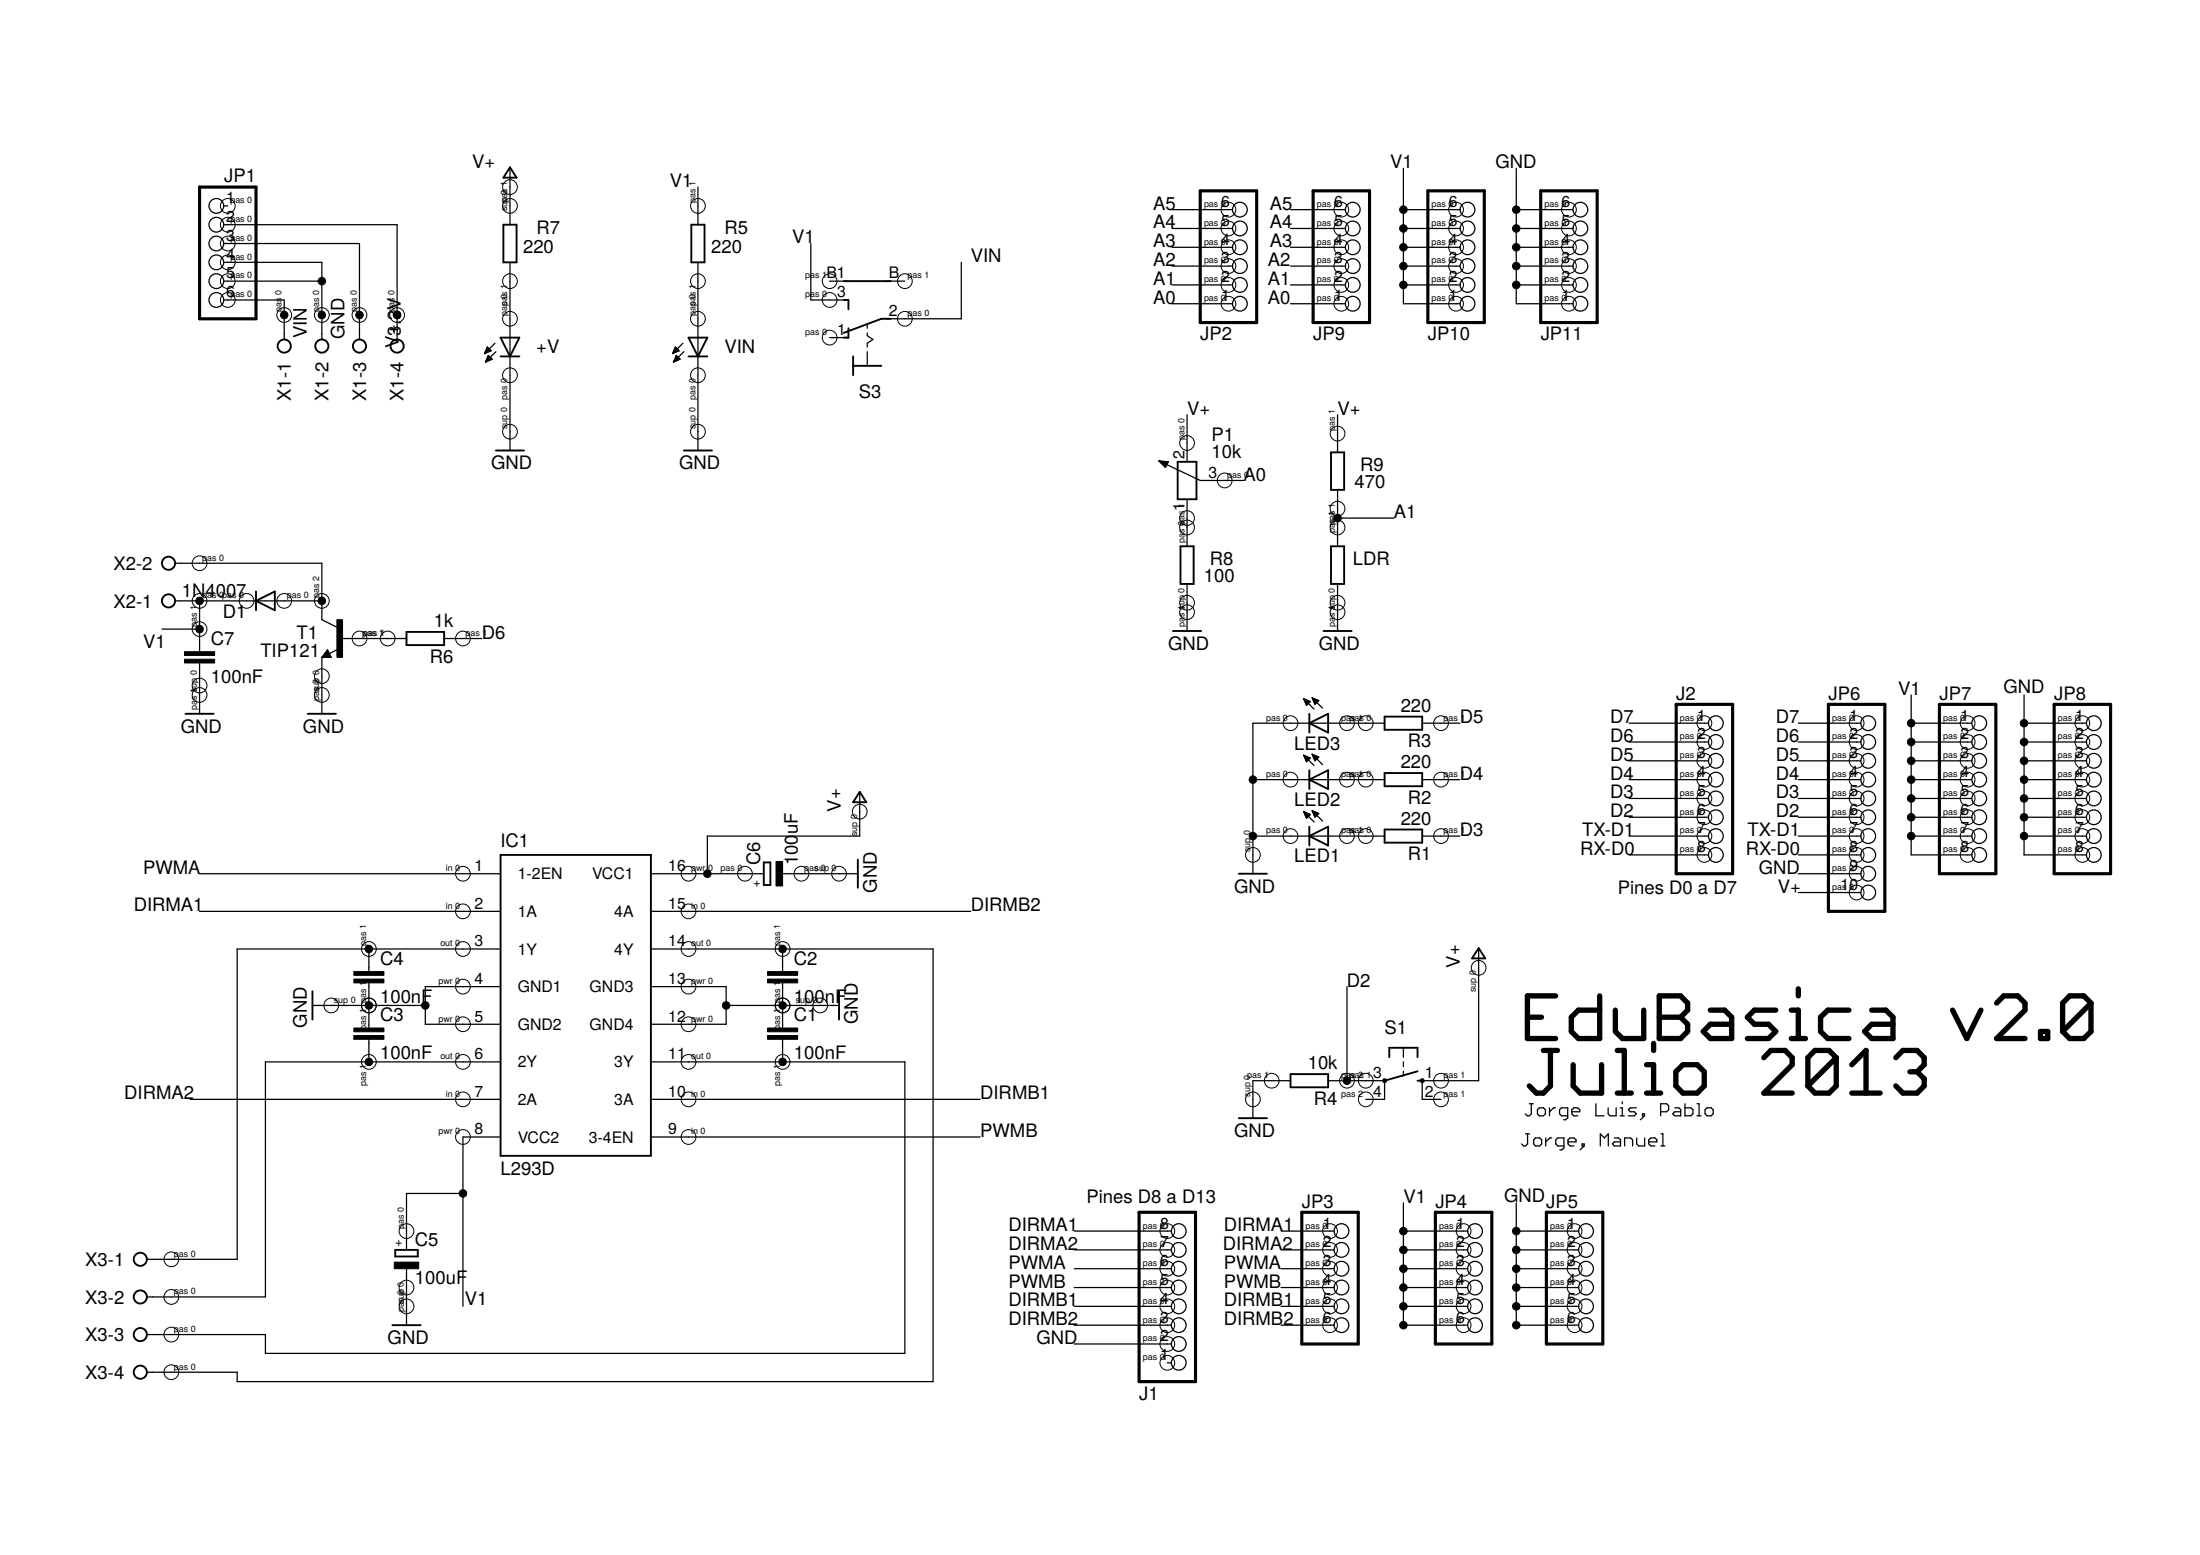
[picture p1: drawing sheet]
<svg xmlns="http://www.w3.org/2000/svg" width="297mm" height="210mm" viewBox="0 0 297 210" stroke-linecap="round" stroke-linejoin="round" font-family="sans-serif">
<g fill="none" stroke="#000" stroke-width=".42">
<path d="M26.9 25.3h7.7v17.7h-7.7zM162.1 25.8h7.6v17.7h-7.6zM177.3 25.8h7.6v17.7h-7.6zM192.8 25.8h7.6v17.7h-7.6zM208 25.8h7.6v17.7h-7.6zM226.3 95.1h7.6v22.8h-7.6zM246.9 95.1h7.6v27.9h-7.6zM261.9 95.1h7.6v22.8h-7.6zM277.3 95.1h7.7v22.8h-7.7zM153.8 163.6h7.6v22.9h-7.6zM175.8 163.6h7.6v17.8h-7.6zM193.8 163.6h7.6v17.8h-7.6z"/>
<path d="M208.8 163.6h7.6v17.8h-7.6z"/>
<circle cx="186.9" cy="145.9" r=".13"/>
<circle cx="192" cy="145.9" r=".13"/>
</g>
<g fill="none" stroke="#000" stroke-width=".17">
<path d="M30.2 27.8h.6M30.2 30.3h23.4v15.5M30.2 32.9h18.3v12.9M30.2 35.4h13.3v10.4M30.2 38h13.3M68.9 22.7v7.6M68.9 35.4v25.4M94.2 25.3v5M94.2 35.4v25.4M109.5 32.9v7.6h5.1M112 38h2.6M119.6 38h2.6"/>
<path d="M129.8 35.4v7.6h-10.2M158.2 38.5h8.2M158.2 35.9h8.2M158.2 33.4h8.2M158.2 30.8h8.2M158.2 28.3h8.2M174.2 38.5h7.5M174.2 35.9h7.5M174.2 33.4h7.5M174.2 30.8h7.5M174.2 28.3h7.5M189.5 22.7v18.3h7.6"/>
<path d="M189.5 38.5h7.6M189.5 35.9h7.6M189.5 33.4h7.6M189.5 30.8h7.6M189.5 28.3h7.6M204.7 22.7v18.3h7.7M204.7 38.5h7.7M204.7 35.9h7.7M204.7 33.4h7.7M204.7 30.8h7.7M204.7 28.3h7.7M30.2 40.5h8.2v5.3"/>
<path d="M65.5 47.6h.2M65.5 47.5h.4M65.6 48.8h.1M65.6 47.4h.6M65.6 47.3h.6M65.6 48.7h.3M65.7 47.1h.4M65.7 48.6h.5M65.7 47h.3M65.7 48.5h.7M65.8 46.9h.1M65.8 48.3h.5"/>
<path d="M65.8 46.8l.5 .5-.9 .4zM65.8 48.2h.4M65.9 48.1h.1M65.9 48l-.3 .9M65.9 48l.5 .5-.8 .4M65.9 48h.1M66.8 46.3l-1.4 1.4M67 47.5l-1.4 1.4M90.9 47.6h.2M90.9 47.5h.4M91 47.4h.6M91 48.8h.1"/>
<path d="M91 47.3h.6M91 48.7h.3M91.1 47.1h.4M91.1 48.6h.5M91.1 47h.3M91.1 48.5h.7M91.2 46.9h.1M91.2 48.3h.5M91.2 46.8l.5 .5-.9 .4zM91.2 48.2h.4M91.3 48.1h.1M91.3 48h.1"/>
<path d="M91.3 48l-.4 .9M91.3 48l.5 .5-.9 .4M92.2 46.3l-1.4 1.4M92.3 47.5l-1.4 1.4M112 45.6h2.6M117.1 43.7v.6M117.1 44.9v.4l.8 .5-.8 .5v.5M117.1 47.5v1.9M158.2 41h8.2M160.3 56v6.3M174.2 41h7.5M180.6 56v5.1"/>
<path d="M23.6 76h19.9v7.7l2 1M156.5 62.2l5.6 2.7h5.8M156.5 62.2l1.2 .1M156.5 62.2l.9 .9 .3-.8M156.5 62.2h.1M156.6 62.3h1.1M156.7 62.5h1M156.8 62.6h.8M157 62.7h.5M157.1 62.8h.4M157.2 62.9h.2M157.3 63.1h.1"/>
<path d="M160.3 67.4v6.3M160.3 78.8v6.4M180.6 66.1v7.6M180.6 78.8v6.4M180.6 69.9h7.6M21.9 84.9h5M23.6 81.1h19.9M26.9 81.1v6.9M26.9 89.5v6.9M43.5 88.7v7.7M44.2 87.7l.5 1h-1.2zM45.7 87.6l-1.3 .6"/>
<path d="M46 86.2h8.9M60 86.2h5M176 94.3l1.4 1.4M176 94.3l.9 .4-.5 .5zM176.1 94.4h.2M176.1 94.5h.4M176.2 94.7h.6M176.2 94.8h.6M176.3 94.9h.4M176.3 95h.3M176.4 95.1h.1M177.2 94.2l1.4 1.4"/>
<path d="M177.2 94.2l.9 .4-.6 .5zM177.2 94.3h.2M177.2 94.4h.5M177.3 94.5h.7M177.4 94.7h.6M177.4 94.8h.4M177.5 94.9h.2M177.5 95h.1M186.9 97.6h-17.7v20.3M192 97.6h5.1M220 97.6h10.7M242.8 97.6h8.4"/>
<path d="M258 97.6h8.2M258 93.8v21.6h8.2M273.3 97.6h8.4M273.3 93.8v21.6h8.4M26.9 117.9h40.7M87.9 117.9h15.2M105.7 117.9h10.1M116.1 107v5.9h-20.6v5M169.2 105.2h17.7M169.2 112.9h17.7M176 109.6l1.4 1.4M176 109.6l.9 .3-.5 .5z"/>
<path d="M176 101.9l1.4 1.4M176 101.9l.9 .4-.5 .5zM176 109.6h.1M176 102h.2M176.1 109.7h.3M176.1 102.1h.4M176.1 109.9h.6M176.1 102.3h.7M176.2 110h.7M176.2 102.4h.6M176.3 110.1h.4M176.3 102.5h.4"/>
<path d="M176.3 110.2h.3M176.3 102.6h.3M176.4 110.3h.1M176.4 102.7h.1M177.2 109.4l1.4 1.4M177.2 109.4l.9 .4-.6 .5zM177.2 101.8l1.4 1.4M177.2 101.8l.9 .4-.6 .5zM177.2 109.5h.1M177.2 101.9h.2M177.2 109.6h.4M177.2 102h.5"/>
<path d="M177.3 109.7h.6M177.3 102.1h.6M177.4 109.9h.6M177.4 102.3h.6M177.4 110h.5M177.4 102.4h.5M177.4 110.1h.4M177.5 102.5h.2M177.5 110.2h.2M177.5 102.6h.1M192 105.2h5.1M192 112.9h5.1"/>
<path d="M220 100.2h10.7M220 102.7h10.7M220 105.2h10.7M220 107.8h10.7M220 110.3h10.7M220 112.9h10.7M220 115.4h10.7M242.8 117.9h8.4M242.8 100.2h8.4M242.8 102.7h8.4M242.8 105.2h8.4M242.8 107.8h8.4"/>
<path d="M242.8 110.3h8.4M242.8 112.9h8.4M242.8 115.4h8.4M258 100.2h8.2M258 102.7h8.2M258 105.2h8.2M258 107.8h8.2M258 110.3h8.2M258 112.9h8.2M273.3 100.2h8.4M273.3 102.7h8.4M273.3 105.2h8.4"/>
<path d="M273.3 107.8h8.4M273.3 110.3h8.4M273.3 112.9h8.4M26.9 123h40.7M42.2 135.7h15.2M49.8 128.1v3M49.8 132.7v6.1M67.6 128.1h-35.6v41.9h-12.2M67.6 133.2h-10.2v5.1h10.2M87.9 123h43.2M87.9 128.1h38.1v58.4h-94v-1.3h-12.2M87.9 133.2h10.1v5.1h-10.1"/>
<path d="M98 135.7h15.3M105.7 128.1v3M105.7 132.7v6.1M181.9 133.2v12.7M199.6 128.1v17.8h-7.6v2.5h2.6M242.8 120.5h8.4M25.7 148.4h41.9M49.8 140.3v3M67.6 143.3h-31.8v31.8h-16M67.6 153.5h-5.1v22.8M87.9 143.3h34.3v39.4h-86.4v-2.6h-16M87.9 148.4h44.4"/>
<path d="M87.9 153.5h44.4M105.7 140.3v3M174.2 145.9h-5v5M179.3 145.9h7.6v2.5h-2.5M189.5 141.4v1.3M189.5 143.3v.7M189.5 144.6v.6M206 153.1h.5M206.2 153.1v1.3l-.2 .3h-.3l-.3-.3M206.5 149h.5M206.8 149v1.3l-.3 .3h-.3l-.3-.3M207.1 153.9l.2-.3h.6l.3 .3v.5l-.3 .3h-.6l-.2-.3z"/>
<path d="M207.6 149.8l.2-.3h.6l.3 .3v.5l-.3 .3h-.6l-.2-.3zM208.7 153.6v1.1M209.2 149.5v1.1M209.5 153.6h-.2l-.6 .5M210 149.5h-.2l-.6 .6M211.2 154.7h-.9l-.2-.3v-.5l.2-.3h.9v1.4l-.3 .2h-.3M211.7 150.6h-.9l-.2-.3v-.5l.2-.3h.9v1.4l-.3 .3h-.3M211.7 154.1h1.1v-.2l-.3-.3h-.5l-.3 .3v.5l.3 .3h.5M212.2 150.1h1.1v-.3l-.3-.3h-.5l-.3 .3v.5l.3 .3h.5M213.6 154.4h.3v.3h-.3zM213.9 154.7l-.6 .5M215.5 149v1.6h1.1"/>
<path d="M216.1 154.7v-1.6l.5 .5 .5-.5v1.6M217.1 149.5v.8l.3 .3h.8v-1.1M218 153.6h.5l.3 .3v.8h-.8l-.3-.3 .3-.3h.8M218.8 150.6h.5M218.8 149.5h.2v1.1M219 148.7v.3M219.4 154.7v-1.1h.8l.2 .3v.8M220.9 149.5h-.8l-.2 .3 .2 .3h.6l.2 .2-.2 .3h-.8M221 153.6v.8l.3 .3h.8v-1.1M221.8 150.3h.2v.3h-.2zM222 150.6l-.5 .6M222.6 154.1h1.1v-.2l-.3-.3h-.5l-.3 .3v.5l.3 .3h.5"/>
<path d="M224.2 150.1h.8l.3-.3v-.5l-.3-.3h-.8v1.6M224.3 154.7h.5M224.3 153.1h.2v1.6M226.1 149.5h.6l.2 .3v.8h-.8l-.3-.3 .3-.2h.8M227.5 149v1.6h.8l.3-.3v-.5l-.3-.3h-.8M229.1 150.6h.6M229.1 149h.3v1.6M230.2 149.8l.3-.3h.5l.3 .3v.5l-.3 .3h-.5l-.3-.3zM54.9 171.3v7.6M62.5 161.1h-7.6v7.6M145 178.9h13.2M145 176.3h13.2"/>
<path d="M145 173.8h13.2M145 171.3h13.2M145 168.7h13.2M145 166.2h13.2M173 178.9h7.1M173 176.3h7.1M173 173.8h7.1M173 171.3h7.1M173 168.7h7.1M173 166.2h7.1M189.5 162.4v16.5h8.7M189.5 176.3h8.7"/>
<path d="M189.5 173.8h8.7M189.5 171.3h8.7M189.5 168.7h8.7M189.5 166.2h8.7M204.7 162.4v16.5h8.4M204.7 176.3h8.4M204.7 173.8h8.4M204.7 171.3h8.4M204.7 168.7h8.4M204.7 166.2h8.4M145 181.4h13.2M157.6 184h.6"/>
<circle cx="29.2" cy="32.9" r=".99"/>
<circle cx="29.2" cy="27.8" r=".99"/>
<circle cx="29.2" cy="30.3" r=".99"/>
<circle cx="29.2" cy="38" r=".99"/>
<circle cx="29.2" cy="35.4" r=".99"/>
<circle cx="167.4" cy="30.8" r=".99"/>
<circle cx="167.4" cy="38.5" r=".99"/>
<circle cx="167.4" cy="35.9" r=".99"/>
<circle cx="167.4" cy="33.4" r=".99"/>
<circle cx="167.4" cy="28.3" r=".99"/>
<circle cx="182.6" cy="33.4" r=".99"/>
<circle cx="182.6" cy="38.5" r=".99"/>
<circle cx="182.6" cy="35.9" r=".99"/>
<circle cx="182.6" cy="30.8" r=".99"/>
<circle cx="182.6" cy="28.3" r=".99"/>
<circle cx="198.1" cy="38.5" r=".99"/>
<circle cx="198.1" cy="33.4" r=".99"/>
<circle cx="198.1" cy="35.9" r=".99"/>
<circle cx="198.1" cy="30.8" r=".99"/>
<circle cx="198.1" cy="28.3" r=".99"/>
<circle cx="213.4" cy="30.8" r=".99"/>
<circle cx="213.4" cy="28.3" r=".99"/>
<circle cx="213.4" cy="33.4" r=".99"/>
<circle cx="213.4" cy="35.9" r=".99"/>
<circle cx="213.4" cy="38.5" r=".99"/>
<circle cx="29.2" cy="40.5" r=".99"/>
<circle cx="167.4" cy="41" r=".99"/>
<circle cx="182.6" cy="41" r=".99"/>
<circle cx="198.1" cy="41" r=".99"/>
<circle cx="213.4" cy="41" r=".99"/>
<circle cx="231.7" cy="97.6" r=".99"/>
<circle cx="252.2" cy="97.6" r=".99"/>
<circle cx="267.2" cy="97.6" r=".99"/>
<circle cx="282.7" cy="97.6" r=".99"/>
<circle cx="231.7" cy="100.2" r=".99"/>
<circle cx="231.7" cy="102.7" r=".99"/>
<circle cx="231.7" cy="107.8" r=".99"/>
<circle cx="231.7" cy="110.3" r=".99"/>
<circle cx="231.7" cy="115.4" r=".99"/>
<circle cx="231.7" cy="105.2" r=".99"/>
<circle cx="231.7" cy="112.9" r=".99"/>
<circle cx="252.2" cy="100.2" r=".99"/>
<circle cx="252.2" cy="105.2" r=".99"/>
<circle cx="252.2" cy="107.8" r=".99"/>
<circle cx="252.2" cy="110.3" r=".99"/>
<circle cx="252.2" cy="115.4" r=".99"/>
<circle cx="252.2" cy="117.9" r=".99"/>
<circle cx="252.2" cy="112.9" r=".99"/>
<circle cx="252.2" cy="102.7" r=".99"/>
<circle cx="267.2" cy="110.3" r=".99"/>
<circle cx="267.2" cy="112.9" r=".99"/>
<circle cx="267.2" cy="115.4" r=".99"/>
<circle cx="267.2" cy="107.8" r=".99"/>
<circle cx="267.2" cy="100.2" r=".99"/>
<circle cx="267.2" cy="102.7" r=".99"/>
<circle cx="267.2" cy="105.2" r=".99"/>
<circle cx="282.7" cy="112.9" r=".99"/>
<circle cx="282.7" cy="100.2" r=".99"/>
<circle cx="282.7" cy="107.8" r=".99"/>
<circle cx="282.7" cy="110.3" r=".99"/>
<circle cx="282.7" cy="102.7" r=".99"/>
<circle cx="282.7" cy="105.2" r=".99"/>
<circle cx="282.7" cy="115.4" r=".99"/>
<circle cx="252.2" cy="120.5" r=".99"/>
<circle cx="159.2" cy="171.3" r=".99"/>
<circle cx="159.2" cy="166.2" r=".99"/>
<circle cx="159.2" cy="168.7" r=".99"/>
<circle cx="159.2" cy="173.8" r=".99"/>
<circle cx="159.2" cy="176.3" r=".99"/>
<circle cx="159.2" cy="178.9" r=".99"/>
<circle cx="181.1" cy="166.2" r=".99"/>
<circle cx="181.1" cy="168.7" r=".99"/>
<circle cx="181.1" cy="171.3" r=".99"/>
<circle cx="181.1" cy="173.8" r=".99"/>
<circle cx="181.1" cy="178.9" r=".99"/>
<circle cx="181.1" cy="176.3" r=".99"/>
<circle cx="199.2" cy="166.2" r=".99"/>
<circle cx="199.2" cy="168.7" r=".99"/>
<circle cx="199.2" cy="171.3" r=".99"/>
<circle cx="199.2" cy="173.8" r=".99"/>
<circle cx="199.2" cy="178.9" r=".99"/>
<circle cx="199.2" cy="176.3" r=".99"/>
<circle cx="214.1" cy="168.7" r=".99"/>
<circle cx="214.1" cy="166.2" r=".99"/>
<circle cx="214.1" cy="171.3" r=".99"/>
<circle cx="214.1" cy="173.8" r=".99"/>
<circle cx="214.1" cy="178.9" r=".99"/>
<circle cx="214.1" cy="176.3" r=".99"/>
<circle cx="159.2" cy="184" r=".99"/>
<circle cx="159.2" cy="181.4" r=".99"/>
</g>
<g fill="none" stroke="#000" stroke-width=".25">
<path d="M68 30.3h1.7v5.1h-1.7zM68.9 22.6l.8 1.4h-1.7zM93.3 30.3h1.8v5.1h-1.8zM113.9 38h6.4M67.6 45.6h2.5l-1.2 2.5zM67.6 48.1h2.5M93 48.1h2.5M93 45.6h2.5l-1.3 2.5zM113.9 40.5h.7v1.3M114.6 44.3v1.3h-.7M115.2 48.1v2.6M115.2 49.4h3.8"/>
<path d="M120.3 43h-1.3l-5.1 1.9M34.6 79.8v2.6M67 60.8h3.8M92.3 60.8h3.8M159 62.3h2.5v5.1h-2.5zM159.4 73.7h1.8v5.1h-1.8zM179.7 73.7h1.8v5.1h-1.8zM179.7 61.1h1.8v5h-1.8zM25 96.4h3.9M34.6 81.1l2.5-1.3v2.6zM41.6 96.4h3.8M44.2 88.2l-.1 .3h.4l-.3-.5-.5 .6h.8"/>
<path d="M54.9 85.3h5.1v1.8h-5.1zM158.4 85.2h3.8M176.8 97.6l2.5-1.2v2.5zM176.8 96.4v2.5M178.7 85.2h3.8M186.9 96.7h5.1v1.8h-5.1zM67.6 115.4h20.3v40.6h-20.3zM103.1 116.4h.9v3.1h-.9zM115.8 116v3.8M116.1 106.9l.9 1.4h-1.8zM167.3 117.9h3.8M176.8 105.2l2.5-1.2v2.5z"/>
<path d="M176.8 112.9l2.5-1.3v2.5zM176.8 104v2.5M176.8 111.6v2.5M186.9 112h5.1v1.7h-5.1zM186.9 104.4h5.1v1.7h-5.1zM42.2 133.8v3.8M113.3 133.8v3.8M199.6 128l.9 1.4h-1.7zM167.3 150.9h3.8M174.2 145h5.1v1.8h-5.1zM187.6 142.7v-1.3h3.8v1.3M191.4 145.9h.6"/>
<path d="M191.4 144.6l-4.5 1.3M53 178.9h3.8M53.4 168.7h3v.9h-3z"/>
<circle cx="38.4" cy="46.7" r=".89"/>
<circle cx="43.5" cy="46.7" r=".89"/>
<circle cx="48.5" cy="46.7" r=".89"/>
<circle cx="53.6" cy="46.7" r=".89"/>
<circle cx="22.8" cy="76" r=".89"/>
<circle cx="22.8" cy="81.1" r=".89"/>
<circle cx="18.9" cy="175.1" r=".89"/>
<circle cx="18.9" cy="170" r=".89"/>
<circle cx="18.9" cy="185.2" r=".89"/>
<circle cx="18.9" cy="180.1" r=".89"/>
</g>
<g fill="#000" stroke="#000" stroke-width=".14">
<path d="M24.9 88h4.1v.5h-4.1zM24.9 89h4.1v.5h-4.1zM45.5 83.7h.7v5h-.7zM104.8 116.3h.9v3.3h-.9zM47.8 138.8h4v.5h-4zM47.8 139.8h4v.5h-4zM47.8 131.1h4v.6h-4zM47.8 132.2h4v.5h-4zM103.6 138.8h4.1v.5h-4.1zM103.6 139.8h4.1v.5h-4.1zM103.6 131.1h4.1v.6h-4.1zM103.6 132.2h4.1v.5h-4.1z"/>
<path d="M53.2 170.4h3.3v.9h-3.3z"/>
</g>
<g fill="none" stroke="#000" stroke-width=".14">
<circle cx="30.8" cy="38" r=".99"/>
<circle cx="30.8" cy="35.4" r=".99"/>
<circle cx="30.8" cy="27.8" r=".99"/>
<circle cx="30.8" cy="30.3" r=".99"/>
<circle cx="30.8" cy="32.9" r=".99"/>
<circle cx="68.9" cy="38" r=".99"/>
<circle cx="68.9" cy="25.3" r=".99"/>
<circle cx="68.9" cy="27.8" r=".99"/>
<circle cx="94.2" cy="38" r=".99"/>
<circle cx="94.2" cy="27.8" r=".99"/>
<circle cx="112" cy="38" r=".99"/>
<circle cx="122.2" cy="38" r=".99"/>
<circle cx="165.9" cy="38.5" r=".99"/>
<circle cx="165.9" cy="35.9" r=".99"/>
<circle cx="165.9" cy="30.8" r=".99"/>
<circle cx="165.9" cy="28.3" r=".99"/>
<circle cx="165.9" cy="33.4" r=".99"/>
<circle cx="181.1" cy="30.8" r=".99"/>
<circle cx="181.1" cy="33.4" r=".99"/>
<circle cx="181.1" cy="35.9" r=".99"/>
<circle cx="181.1" cy="28.3" r=".99"/>
<circle cx="181.1" cy="38.5" r=".99"/>
<circle cx="196.6" cy="35.9" r=".99"/>
<circle cx="196.6" cy="33.4" r=".99"/>
<circle cx="196.6" cy="28.3" r=".99"/>
<circle cx="196.6" cy="38.5" r=".99"/>
<circle cx="196.6" cy="30.8" r=".99"/>
<circle cx="211.8" cy="35.9" r=".99"/>
<circle cx="211.8" cy="33.4" r=".99"/>
<circle cx="211.8" cy="38.5" r=".99"/>
<circle cx="211.8" cy="30.8" r=".99"/>
<circle cx="211.8" cy="28.3" r=".99"/>
<circle cx="30.8" cy="40.5" r=".99"/>
<circle cx="38.4" cy="42.5" r=".99"/>
<circle cx="43.5" cy="42.5" r=".99"/>
<circle cx="48.5" cy="42.5" r=".99"/>
<circle cx="53.6" cy="42.5" r=".99"/>
<circle cx="68.9" cy="43" r=".99"/>
<circle cx="68.9" cy="58.3" r=".99"/>
<circle cx="68.9" cy="50.7" r=".99"/>
<circle cx="94.2" cy="43" r=".99"/>
<circle cx="94.2" cy="58.3" r=".99"/>
<circle cx="94.2" cy="50.7" r=".99"/>
<circle cx="112" cy="40.5" r=".99"/>
<circle cx="112" cy="45.6" r=".99"/>
<circle cx="122.2" cy="43" r=".99"/>
<circle cx="160.3" cy="59.8" r=".99"/>
<circle cx="165.9" cy="41" r=".99"/>
<circle cx="180.6" cy="58.5" r=".99"/>
<circle cx="181.1" cy="41" r=".99"/>
<circle cx="196.6" cy="41" r=".99"/>
<circle cx="211.8" cy="41" r=".99"/>
<circle cx="26.9" cy="76" r=".99"/>
<circle cx="160.3" cy="69.9" r=".99"/>
<circle cx="160.3" cy="71.2" r=".99"/>
<circle cx="165.4" cy="64.9" r=".99"/>
<circle cx="180.6" cy="68.7" r=".99"/>
<circle cx="180.6" cy="71.2" r=".99"/>
<circle cx="26.9" cy="92.5" r=".99"/>
<circle cx="26.9" cy="93.8" r=".99"/>
<circle cx="26.9" cy="81.1" r=".99"/>
<circle cx="26.9" cy="84.9" r=".99"/>
<circle cx="33.3" cy="81.1" r=".99"/>
<circle cx="38.4" cy="81.1" r=".99"/>
<circle cx="43.5" cy="93.8" r=".99"/>
<circle cx="43.5" cy="91.3" r=".99"/>
<circle cx="43.5" cy="81.1" r=".99"/>
<circle cx="48.5" cy="86.2" r=".99"/>
<circle cx="52.3" cy="86.2" r=".99"/>
<circle cx="62.5" cy="86.2" r=".99"/>
<circle cx="160.3" cy="81.4" r=".99"/>
<circle cx="160.3" cy="82.6" r=".99"/>
<circle cx="174.2" cy="97.6" r=".99"/>
<circle cx="180.6" cy="82.6" r=".99"/>
<circle cx="180.6" cy="81.4" r=".99"/>
<circle cx="181.9" cy="97.6" r=".99"/>
<circle cx="184.4" cy="97.6" r=".99"/>
<circle cx="194.6" cy="97.6" r=".99"/>
<circle cx="230.1" cy="97.6" r=".99"/>
<circle cx="250.7" cy="97.6" r=".99"/>
<circle cx="265.7" cy="97.6" r=".99"/>
<circle cx="281.2" cy="97.6" r=".99"/>
<circle cx="62.5" cy="117.9" r=".99"/>
<circle cx="93" cy="117.9" r=".99"/>
<circle cx="100.6" cy="117.9" r=".99"/>
<circle cx="108.2" cy="117.9" r=".99"/>
<circle cx="113.3" cy="117.9" r=".99"/>
<circle cx="116.1" cy="109.6" r=".99"/>
<circle cx="169.2" cy="115.4" r=".99"/>
<circle cx="174.2" cy="112.9" r=".99"/>
<circle cx="174.2" cy="105.2" r=".99"/>
<circle cx="181.9" cy="105.2" r=".99"/>
<circle cx="181.9" cy="112.9" r=".99"/>
<circle cx="184.4" cy="112.9" r=".99"/>
<circle cx="184.4" cy="105.2" r=".99"/>
<circle cx="194.6" cy="112.9" r=".99"/>
<circle cx="194.6" cy="105.2" r=".99"/>
<circle cx="230.1" cy="115.4" r=".99"/>
<circle cx="230.1" cy="112.9" r=".99"/>
<circle cx="230.1" cy="100.2" r=".99"/>
<circle cx="230.1" cy="102.7" r=".99"/>
<circle cx="230.1" cy="110.3" r=".99"/>
<circle cx="230.1" cy="105.2" r=".99"/>
<circle cx="230.1" cy="107.8" r=".99"/>
<circle cx="250.7" cy="105.2" r=".99"/>
<circle cx="250.7" cy="107.8" r=".99"/>
<circle cx="250.7" cy="115.4" r=".99"/>
<circle cx="250.7" cy="102.7" r=".99"/>
<circle cx="250.7" cy="110.3" r=".99"/>
<circle cx="250.7" cy="112.9" r=".99"/>
<circle cx="250.7" cy="100.2" r=".99"/>
<circle cx="250.7" cy="117.9" r=".99"/>
<circle cx="265.7" cy="107.8" r=".99"/>
<circle cx="265.7" cy="100.2" r=".99"/>
<circle cx="265.7" cy="102.7" r=".99"/>
<circle cx="265.7" cy="110.3" r=".99"/>
<circle cx="265.7" cy="115.4" r=".99"/>
<circle cx="265.7" cy="105.2" r=".99"/>
<circle cx="265.7" cy="112.9" r=".99"/>
<circle cx="281.2" cy="107.8" r=".99"/>
<circle cx="281.2" cy="100.2" r=".99"/>
<circle cx="281.2" cy="105.2" r=".99"/>
<circle cx="281.2" cy="110.3" r=".99"/>
<circle cx="281.2" cy="112.9" r=".99"/>
<circle cx="281.2" cy="115.4" r=".99"/>
<circle cx="281.2" cy="102.7" r=".99"/>
<circle cx="44.7" cy="135.7" r=".99"/>
<circle cx="49.8" cy="128.1" r=".99"/>
<circle cx="49.8" cy="135.7" r=".99"/>
<circle cx="62.5" cy="133.2" r=".99"/>
<circle cx="62.5" cy="138.3" r=".99"/>
<circle cx="62.5" cy="128.1" r=".99"/>
<circle cx="62.5" cy="123" r=".99"/>
<circle cx="93" cy="128.1" r=".99"/>
<circle cx="93" cy="123" r=".99"/>
<circle cx="93" cy="138.3" r=".99"/>
<circle cx="93" cy="133.2" r=".99"/>
<circle cx="105.7" cy="128.1" r=".99"/>
<circle cx="105.7" cy="135.7" r=".99"/>
<circle cx="110.7" cy="135.7" r=".99"/>
<circle cx="199.6" cy="130.6" r=".99"/>
<circle cx="250.7" cy="120.5" r=".99"/>
<circle cx="49.8" cy="143.3" r=".99"/>
<circle cx="62.5" cy="153.5" r=".99"/>
<circle cx="62.5" cy="148.4" r=".99"/>
<circle cx="62.5" cy="143.3" r=".99"/>
<circle cx="93" cy="143.3" r=".99"/>
<circle cx="93" cy="148.4" r=".99"/>
<circle cx="93" cy="153.5" r=".99"/>
<circle cx="105.7" cy="143.3" r=".99"/>
<circle cx="169.2" cy="148.4" r=".99"/>
<circle cx="171.7" cy="145.9" r=".99"/>
<circle cx="181.9" cy="145.9" r=".99"/>
<circle cx="184.4" cy="148.4" r=".99"/>
<circle cx="184.4" cy="145.9" r=".99"/>
<circle cx="194.6" cy="148.4" r=".99"/>
<circle cx="194.6" cy="145.9" r=".99"/>
<circle cx="23.1" cy="170" r=".99"/>
<circle cx="23.1" cy="175.1" r=".99"/>
<circle cx="54.9" cy="166.2" r=".99"/>
<circle cx="54.9" cy="173.8" r=".99"/>
<circle cx="54.9" cy="176.3" r=".99"/>
<circle cx="157.6" cy="168.7" r=".99"/>
<circle cx="157.6" cy="166.2" r=".99"/>
<circle cx="157.6" cy="171.3" r=".99"/>
<circle cx="157.6" cy="173.8" r=".99"/>
<circle cx="157.6" cy="178.9" r=".99"/>
<circle cx="157.6" cy="176.3" r=".99"/>
<circle cx="179.6" cy="171.3" r=".99"/>
<circle cx="179.6" cy="166.2" r=".99"/>
<circle cx="179.6" cy="168.7" r=".99"/>
<circle cx="179.6" cy="173.8" r=".99"/>
<circle cx="179.6" cy="176.3" r=".99"/>
<circle cx="179.6" cy="178.9" r=".99"/>
<circle cx="197.6" cy="171.3" r=".99"/>
<circle cx="197.6" cy="166.2" r=".99"/>
<circle cx="197.6" cy="168.7" r=".99"/>
<circle cx="197.6" cy="173.8" r=".99"/>
<circle cx="197.6" cy="178.9" r=".99"/>
<circle cx="197.6" cy="176.3" r=".99"/>
<circle cx="212.6" cy="166.2" r=".99"/>
<circle cx="212.6" cy="168.7" r=".99"/>
<circle cx="212.6" cy="171.3" r=".99"/>
<circle cx="212.6" cy="173.8" r=".99"/>
<circle cx="212.6" cy="178.9" r=".99"/>
<circle cx="212.6" cy="176.3" r=".99"/>
<circle cx="23.1" cy="180.1" r=".99"/>
<circle cx="23.1" cy="185.2" r=".99"/>
<circle cx="157.6" cy="184" r=".99"/>
<circle cx="157.6" cy="181.4" r=".99"/>
</g>
<g fill="none" stroke="#000" stroke-width=".72">
<path d="M206.2 137.3h1.9M210 134.4h-3.8v5.8h3.8M216 134.4v5.8h-2.9l-.9-1v-1.9l.9-.9h2.9M218.1 136.4v2.8l1 1h2.8v-3.8M224 134.4h2.9l1 1v1l-1 .9 1 1v.9l-1 1h-2.9zM224 137.3h2.9M230.9 136.4h2l.9 .9v2.9h-2.9l-.9-1 .9-.9h2.9M239.8 136.4h-2.9l-1 .9 1 1h1.9l1 .9-1 1h-2.9M241.9 136.4h.9v3.8M242.8 133.5v.9M249.6 136.4h-2.8l-1 .9v1.9l1 1h2.8M252.7 136.4h1.9l1 .9v2.9h-2.9l-.9-1 .9-.9h2.9"/>
<path d="M263.6 136.4l2 3.8 1.9-3.8M269.6 135.4l.9-1h1.9l1 1v1l-3.8 3.8h3.8M275.5 139.2h1v1h-1zM282.3 135.4l-1-1h-1.9l-.9 1v3.8M282.3 135.4v3.8l-1 1h-1.9l-.9-1M282.3 135.4l-3.8 3.8M208.4 141.8h1.9M209.3 141.8v4.8l-.9 1h-1l-.9-1M212.4 143.7v2.9l1 1h2.8v-3.9M218.4 147.6h1.9M218.4 141.8h.9v5.8M222.3 147.6h1.9"/>
<path d="M222.3 143.7h1v3.9M223.3 140.8v1M226.3 144.7l.9-1h2l.9 1v1.9l-.9 1h-2l-.9-1zM238.1 142.8l1-1h1.9l1 1v.9l-3.9 3.9h3.9M241.9 140.2h1.9M247.9 142.8v3.8l-.9 1h-2l-.9-1M247.9 142.8l-.9-1h-2l-.9 1v3.8M247.9 142.8l-3.8 3.8M250 147.6h3.9M250 143.7l1.9-1.9v5.8M256 142.8l.9-1h1.9l1 1v.9l-1 1M257.9 144.7h.9"/>
<path d="M258.8 144.7l1 .9v1l-1 1h-1.9l-.9-1"/>
</g>
<g fill="#000" stroke="#000" stroke-width=".14">
<circle cx="43.5" cy="38" r=".51"/>
<circle cx="189.5" cy="35.9" r=".51"/>
<circle cx="189.5" cy="33.4" r=".51"/>
<circle cx="189.5" cy="28.3" r=".51"/>
<circle cx="189.5" cy="30.8" r=".51"/>
<circle cx="189.5" cy="38.5" r=".51"/>
<circle cx="204.7" cy="35.9" r=".51"/>
<circle cx="204.7" cy="33.4" r=".51"/>
<circle cx="204.7" cy="28.3" r=".51"/>
<circle cx="204.7" cy="30.8" r=".51"/>
<circle cx="204.7" cy="38.5" r=".51"/>
<circle cx="38.4" cy="42.5" r=".51"/>
<circle cx="43.5" cy="42.5" r=".51"/>
<circle cx="48.5" cy="42.5" r=".51"/>
<circle cx="53.6" cy="42.5" r=".51"/>
<circle cx="180.6" cy="69.9" r=".51"/>
<circle cx="26.9" cy="81.1" r=".51"/>
<circle cx="26.9" cy="84.9" r=".51"/>
<circle cx="43.5" cy="81.1" r=".51"/>
<circle cx="258" cy="97.6" r=".51"/>
<circle cx="273.3" cy="97.6" r=".51"/>
<circle cx="95.5" cy="117.9" r=".51"/>
<circle cx="169.2" cy="105.2" r=".51"/>
<circle cx="169.2" cy="112.9" r=".51"/>
<circle cx="258" cy="100.2" r=".51"/>
<circle cx="258" cy="110.3" r=".51"/>
<circle cx="258" cy="107.8" r=".51"/>
<circle cx="258" cy="105.2" r=".51"/>
<circle cx="258" cy="112.9" r=".51"/>
<circle cx="258" cy="102.7" r=".51"/>
<circle cx="273.3" cy="110.3" r=".51"/>
<circle cx="273.3" cy="112.9" r=".51"/>
<circle cx="273.3" cy="100.2" r=".51"/>
<circle cx="273.3" cy="107.8" r=".51"/>
<circle cx="273.3" cy="105.2" r=".51"/>
<circle cx="273.3" cy="102.7" r=".51"/>
<circle cx="49.8" cy="128.1" r=".51"/>
<circle cx="49.8" cy="135.7" r=".51"/>
<circle cx="57.4" cy="135.7" r=".51"/>
<circle cx="98" cy="135.7" r=".51"/>
<circle cx="105.7" cy="128.1" r=".51"/>
<circle cx="105.7" cy="135.7" r=".51"/>
<circle cx="49.8" cy="143.3" r=".51"/>
<circle cx="105.7" cy="143.3" r=".51"/>
<circle cx="181.9" cy="145.9" r=".51"/>
<circle cx="62.5" cy="161.1" r=".51"/>
<circle cx="189.5" cy="178.9" r=".51"/>
<circle cx="189.5" cy="176.3" r=".51"/>
<circle cx="189.5" cy="166.2" r=".51"/>
<circle cx="189.5" cy="168.7" r=".51"/>
<circle cx="189.5" cy="171.3" r=".51"/>
<circle cx="189.5" cy="173.8" r=".51"/>
<circle cx="204.7" cy="178.9" r=".51"/>
<circle cx="204.7" cy="166.2" r=".51"/>
<circle cx="204.7" cy="176.3" r=".51"/>
<circle cx="204.7" cy="173.8" r=".51"/>
<circle cx="204.7" cy="168.7" r=".51"/>
<circle cx="204.7" cy="171.3" r=".51"/>
</g>
<g font-size="2.5">
<text x="63.8" y="22.7">V+</text>
<text x="187.7" y="22.7">V1</text>
<text x="201.9" y="22.7">GND</text>
<text x="30.3" y="24.6">JP1</text>
<text x="90.4" y="25.3">V1</text>
<text x="155.7" y="28.3">A5</text>
<text x="171.4" y="28.3">A5</text>
<text x="70.6" y="34.1">220</text>
<text x="72.4" y="31.6">R7</text>
<text x="96" y="34.1">220</text>
<text x="97.8" y="31.6">R5</text>
<text x="106.9" y="32.9">V1</text>
<text x="131.1" y="35.4">VIN</text>
<text x="155.7" y="35.9">A2</text>
<text x="155.7" y="33.4">A3</text>
<text x="155.7" y="30.8">A4</text>
<text x="171.2" y="35.9">A2</text>
<text x="171.4" y="33.4">A3</text>
<text x="171.4" y="30.8">A4</text>
<text x="155.7" y="41">A0</text>
<text x="155.7" y="38.5">A1</text>
<text x="171.2" y="41">A0</text>
<text x="171.2" y="38.5">A1</text>
<text x="41.4" y="45.7" transform="rotate(-90 41.4 45.7)">VIN</text>
<text x="46.5" y="45.8" transform="rotate(-90 46.5 45.8)">GND</text>
<text x="53.9" y="46.9" transform="rotate(-90 53.9 46.9)">V3.3V</text>
<text x="53.9" y="45.3" transform="rotate(-90 53.9 45.3)">+</text>
<text x="72.4" y="47.6">+V</text>
<text x="97.8" y="47.6">VIN</text>
<text x="162.1" y="45.9">JP2</text>
<text x="177.3" y="45.9">JP9</text>
<text x="192.8" y="45.9">JP10</text>
<text x="208" y="45.9">JP11</text>
<text x="116" y="53.7">S3</text>
<text x="39.3" y="54.1" transform="rotate(-90 39.3 54.1)">X1-1</text>
<text x="44.3" y="54.1" transform="rotate(-90 44.3 54.1)">X1-2</text>
<text x="49.4" y="54.1" transform="rotate(-90 49.4 54.1)">X1-3</text>
<text x="54.5" y="54.1" transform="rotate(-90 54.5 54.1)">X1-4</text>
<text x="160.3" y="56">V+</text>
<text x="163.6" y="59.5">P1</text>
<text x="180.6" y="56">V+</text>
<text x="66.3" y="63.3">GND</text>
<text x="91.7" y="63.3">GND</text>
<text x="163.6" y="61.8">10k</text>
<text x="167.9" y="64.9">A0</text>
<text x="182.9" y="65.9">470</text>
<text x="183.7" y="63.6">R9</text>
<text x="188.2" y="69.9">A1</text>
<text x="15.3" y="76.9">X2-2</text>
<text x="163.3" y="76.3">R8</text>
<text x="182.6" y="76.3">LDR</text>
<text x="15.3" y="82">X2-1</text>
<text x="24.5" y="80.6">1N4007</text>
<text x="30.1" y="83.4">D1</text>
<text x="162.6" y="78.6">100</text>
<text x="19.3" y="87.5">V1</text>
<text x="28.5" y="87.1">C7</text>
<text x="35.2" y="88.7">TIP121</text>
<text x="40" y="86.2">T1</text>
<text x="58" y="89.5">R6</text>
<text x="58.6" y="84.7">1k</text>
<text x="65" y="86.2">D6</text>
<text x="157.7" y="87.7">GND</text>
<text x="178.1" y="87.7">GND</text>
<text x="28.5" y="92.2">100nF</text>
<text x="226.3" y="94.4">J2</text>
<text x="246.9" y="94.4">JP6</text>
<text x="256.3" y="93.8">V1</text>
<text x="261.9" y="94.4">JP7</text>
<text x="270.5" y="93.6">GND</text>
<text x="277.4" y="94.4">JP8</text>
<text x="24.4" y="98.9">GND</text>
<text x="40.9" y="98.9">GND</text>
<text x="174.8" y="101.2">LED3</text>
<text x="189.1" y="96.1">220</text>
<text x="190.1" y="100.9">R3</text>
<text x="197.1" y="97.6">D5</text>
<text x="217.4" y="100.2">D6</text>
<text x="217.4" y="97.6">D7</text>
<text x="239.8" y="100.2">D6</text>
<text x="239.8" y="97.6">D7</text>
<text x="189.1" y="103.7">220</text>
<text x="197.1" y="105.2">D4</text>
<text x="217.4" y="107.8">D3</text>
<text x="217.4" y="105.2">D4</text>
<text x="217.4" y="102.7">D5</text>
<text x="239.8" y="107.8">D3</text>
<text x="239.8" y="105.2">D4</text>
<text x="239.8" y="102.7">D5</text>
<text x="107.7" y="112.6" transform="rotate(-90 107.7 112.6)">uF</text>
<text x="113.5" y="109.6" transform="rotate(-90 113.5 109.6)">V+</text>
<text x="174.8" y="108.8">LED2</text>
<text x="189.1" y="111.3">220</text>
<text x="190.1" y="108.5">R2</text>
<text x="197.1" y="112.9">D3</text>
<text x="213.6" y="112.9">TX-D1</text>
<text x="217.4" y="110.3">D2</text>
<text x="236" y="112.9">TX-D1</text>
<text x="239.8" y="110.3">D2</text>
<text x="19.3" y="117.9">PWMA</text>
<text x="67.6" y="114.4">IC1</text>
<text x="102.6" y="116.8" transform="rotate(-90 102.6 116.8)">C6</text>
<text x="107.7" y="116.8" transform="rotate(-90 107.7 116.8)">100</text>
<text x="174.8" y="116.4">LED1</text>
<text x="190.1" y="116.1">R1</text>
<text x="213.4" y="115.4">RX-D0</text>
<text x="235.7" y="115.4">RX-D0</text>
<text x="237.5" y="117.9">GND</text>
<text x="18.1" y="123">DIRMA1</text>
<text x="118.4" y="120.5" transform="rotate(-90 118.4 120.5)">GND</text>
<text x="131.1" y="123">DIRMB2</text>
<text x="166.6" y="120.5">GND</text>
<text x="218.4" y="120.7">Pines D0 a D7</text>
<text x="240" y="120.5">V+</text>
<text x="51.3" y="130.3">C4</text>
<text x="107.2" y="130.3">C2</text>
<text x="197.1" y="130.6" transform="rotate(-90 197.1 130.6)">V+</text>
<text x="51.3" y="135.3">100nF</text>
<text x="51.3" y="137.9">C3</text>
<text x="107.2" y="135.3">100nF</text>
<text x="107.2" y="137.9">C1</text>
<text x="181.9" y="133.2">D2</text>
<text x="41.4" y="138.7" transform="rotate(-90 41.4 138.7)">GND</text>
<text x="51.3" y="143">100nF</text>
<text x="107.2" y="143">100nF</text>
<text x="115.8" y="138.3" transform="rotate(-90 115.8 138.3)">GND</text>
<text x="186.9" y="139.5">S1</text>
<text x="16.8" y="148.4">DIRMA2</text>
<text x="132.3" y="148.4">DIRMB1</text>
<text x="176.6" y="144.3">10k</text>
<text x="177.4" y="149.1">R4</text>
<text x="132.3" y="153.5">PWMB</text>
<text x="166.6" y="153.5">GND</text>
<text x="67.6" y="158.6">L293D</text>
<text x="136.1" y="166.2">DIRMA1</text>
<text x="146.7" y="162.4">Pines D8 a D13</text>
<text x="165.2" y="166.2">DIRMA1</text>
<text x="175.8" y="163">JP3</text>
<text x="189.5" y="162.4">V1</text>
<text x="193.8" y="163">JP4</text>
<text x="203.1" y="162.2">GND</text>
<text x="208.8" y="163">JP5</text>
<text x="11.5" y="170.9">X3-1</text>
<text x="56" y="173.3">100uF</text>
<text x="56" y="168.2">C5</text>
<text x="136.1" y="171.3">PWMA</text>
<text x="136.1" y="173.8">PWMB</text>
<text x="136.1" y="168.7">DIRMA2</text>
<text x="165.1" y="168.7">DIRMA2</text>
<text x="165.2" y="171.3">PWMA</text>
<text x="165.2" y="173.8">PWMB</text>
<text x="11.5" y="176">X3-2</text>
<text x="62.8" y="176.1">V1</text>
<text x="136.1" y="176.3">DIRMB1</text>
<text x="136.1" y="178.9">DIRMB2</text>
<text x="165.2" y="176.3">DIRMB1</text>
<text x="165.2" y="178.9">DIRMB2</text>
<text x="11.5" y="181">X3-3</text>
<text x="52.3" y="181.4">GND</text>
<text x="140" y="181.4">GND</text>
<text x="11.5" y="186.1">X3-4</text>
<text x="153.8" y="188.9">J1</text>
</g>
<g font-size="2.1">
<text x="30.5" y="27.4">1</text>
<text x="30.5" y="30">2</text>
<text x="164.9" y="27.9">6</text>
<text x="180.1" y="27.9">6</text>
<text x="195.6" y="27.9">6</text>
<text x="210.8" y="27.9">6</text>
<text x="30.5" y="32.5">3</text>
<text x="30.5" y="35.1">4</text>
<text x="164.9" y="35.6">3</text>
<text x="164.9" y="33">4</text>
<text x="164.9" y="30.5">5</text>
<text x="180.1" y="35.6">3</text>
<text x="180.1" y="33">4</text>
<text x="180.1" y="30.5">5</text>
<text x="195.6" y="35.6">3</text>
<text x="195.6" y="33">4</text>
<text x="195.6" y="30.5">5</text>
<text x="210.8" y="35.6">3</text>
<text x="210.8" y="33">4</text>
<text x="210.8" y="30.5">5</text>
<text x="30.5" y="37.6">5</text>
<text x="30.5" y="40.1">6</text>
<text x="111.6" y="37.6">B1</text>
<text x="113" y="40.1">3</text>
<text x="120" y="37.6">B</text>
<text x="164.9" y="40.6">1</text>
<text x="164.9" y="38.1">2</text>
<text x="180.1" y="40.6">1</text>
<text x="180.1" y="38.1">2</text>
<text x="195.6" y="40.6">1</text>
<text x="195.6" y="38.1">2</text>
<text x="210.8" y="40.6">1</text>
<text x="210.8" y="38.1">2</text>
<text x="113" y="45.2">1</text>
<text x="120" y="42.7">2</text>
<text x="159.9" y="62" transform="rotate(-90 159.9 62)">2</text>
<text x="163.2" y="64.5">3</text>
<text x="159.9" y="68.9" transform="rotate(-90 159.9 68.9)">1</text>
<text x="229.1" y="97.3">1</text>
<text x="229.1" y="99.8">2</text>
<text x="249.7" y="97.3">1</text>
<text x="249.7" y="99.8">2</text>
<text x="264.7" y="97.3">1</text>
<text x="264.7" y="99.8">2</text>
<text x="280.2" y="97.3">1</text>
<text x="280.2" y="99.8">2</text>
<text x="229.1" y="102.3">3</text>
<text x="229.1" y="104.9">4</text>
<text x="229.1" y="107.4">5</text>
<text x="249.7" y="102.3">3</text>
<text x="249.7" y="104.9">4</text>
<text x="249.7" y="107.4">5</text>
<text x="264.7" y="102.3">3</text>
<text x="264.7" y="104.9">4</text>
<text x="264.7" y="107.4">5</text>
<text x="280.2" y="102.3">3</text>
<text x="280.2" y="104.9">4</text>
<text x="280.2" y="107.4">5</text>
<text x="229.1" y="110">6</text>
<text x="229.1" y="112.5">7</text>
<text x="249.7" y="110">6</text>
<text x="249.7" y="112.5">7</text>
<text x="264.7" y="110">6</text>
<text x="264.7" y="112.5">7</text>
<text x="280.2" y="110">6</text>
<text x="280.2" y="112.5">7</text>
<text x="64.1" y="117.6">1</text>
<text x="69.9" y="118.7">1-2EN</text>
<text x="79.9" y="118.7">VCC1</text>
<text x="90.2" y="117.6">16</text>
<text x="229.1" y="115">8</text>
<text x="249.7" y="115">8</text>
<text x="249.7" y="117.6">9</text>
<text x="264.7" y="115">8</text>
<text x="280.2" y="115">8</text>
<text x="64.1" y="122.7">2</text>
<text x="69.9" y="123.8">1A</text>
<text x="82.9" y="123.8">4A</text>
<text x="90.2" y="122.7">15</text>
<text x="248.5" y="120.1">10</text>
<text x="64.1" y="127.7">3</text>
<text x="69.9" y="128.9">1Y</text>
<text x="82.9" y="128.9">4Y</text>
<text x="90.2" y="127.7">14</text>
<text x="64.1" y="132.8">4</text>
<text x="64.1" y="137.9">5</text>
<text x="69.9" y="133.9">GND1</text>
<text x="79.6" y="133.9">GND3</text>
<text x="90.2" y="132.8">13</text>
<text x="90.2" y="137.9">12</text>
<text x="64.1" y="143">6</text>
<text x="69.9" y="139">GND2</text>
<text x="79.6" y="139">GND4</text>
<text x="90.2" y="143">11</text>
<text x="64.1" y="148.1">7</text>
<text x="69.9" y="144.1">2Y</text>
<text x="69.9" y="149.2">2A</text>
<text x="82.9" y="144.1">3Y</text>
<text x="82.9" y="149.2">3A</text>
<text x="90.2" y="148.1">10</text>
<text x="185.4" y="145.5">3</text>
<text x="185.4" y="148.1">4</text>
<text x="192.4" y="145.5">1</text>
<text x="192.4" y="148.1">2</text>
<text x="64.1" y="153.1">8</text>
<text x="69.9" y="154.3">VCC2</text>
<text x="79.5" y="154.3">3-4EN</text>
<text x="90.2" y="153.1">9</text>
<text x="156.6" y="165.8">8</text>
<text x="178.6" y="165.8">1</text>
<text x="196.6" y="165.8">1</text>
<text x="211.6" y="165.8">1</text>
<text x="156.6" y="173.4">5</text>
<text x="156.6" y="170.9">6</text>
<text x="156.6" y="168.4">7</text>
<text x="178.6" y="168.4">2</text>
<text x="178.6" y="170.9">3</text>
<text x="178.6" y="173.4">4</text>
<text x="196.6" y="168.4">2</text>
<text x="196.6" y="170.9">3</text>
<text x="196.6" y="173.4">4</text>
<text x="211.6" y="168.4">2</text>
<text x="211.6" y="170.9">3</text>
<text x="211.6" y="173.4">4</text>
<text x="156.6" y="178.5">3</text>
<text x="156.6" y="176">4</text>
<text x="178.6" y="176">5</text>
<text x="178.6" y="178.5">6</text>
<text x="196.6" y="176">5</text>
<text x="196.6" y="178.5">6</text>
<text x="211.6" y="176">5</text>
<text x="211.6" y="178.5">6</text>
<text x="156.6" y="183.6">1</text>
<text x="156.6" y="181.1">2</text>
</g>
<g font-size="1.8">
<text x="101.7" y="119.8">+</text>
<text x="54.3" y="168.3" transform="rotate(-90 54.3 168.3)">+</text>
</g>
<g font-size="1.2">
<text x="31.1" y="27.4">pas 0</text>
<text x="31.1" y="30">pas 0</text>
<text x="68.5" y="28.5" transform="rotate(-90 68.5 28.5)">suppa0s 1</text>
<text x="93.9" y="27.4" transform="rotate(-90 93.9 27.4)">pas 1</text>
<text x="162.6" y="27.9">pas 0</text>
<text x="177.8" y="27.9">pas 0</text>
<text x="193.3" y="27.9">pas 0</text>
<text x="208.5" y="27.9">pas 0</text>
<text x="31.1" y="32.5">pas 0</text>
<text x="31.1" y="35.1">pas 0</text>
<text x="162.6" y="35.6">pas 0</text>
<text x="162.6" y="33">pas 0</text>
<text x="162.6" y="30.5">pas 0</text>
<text x="177.8" y="35.6">pas 0</text>
<text x="177.8" y="33">pas 0</text>
<text x="177.8" y="30.5">pas 0</text>
<text x="193.3" y="35.6">pas 0</text>
<text x="193.3" y="33">pas 0</text>
<text x="193.3" y="30.5">pas 0</text>
<text x="208.5" y="35.6">pas 0</text>
<text x="208.5" y="33">pas 0</text>
<text x="208.5" y="30.5">pas 0</text>
<text x="31.1" y="37.6">pas 0</text>
<text x="31.1" y="40.1">pas 0</text>
<text x="38" y="39.9" transform="rotate(-90 38 39.9)">0</text>
<text x="108.7" y="40.1">pas 0</text>
<text x="108.7" y="37.6">pas 1</text>
<text x="122.5" y="37.6">pas 1</text>
<text x="162.6" y="40.6">pas 0</text>
<text x="162.6" y="38.1">pas 0</text>
<text x="177.8" y="40.6">pas 0</text>
<text x="177.8" y="38.1">pas 0</text>
<text x="193.3" y="40.6">pas 0</text>
<text x="193.3" y="38.1">pas 0</text>
<text x="208.5" y="40.6">pas 0</text>
<text x="208.5" y="38.1">pas 0</text>
<text x="38" y="42.2" transform="rotate(-90 38 42.2)">pas</text>
<text x="43.1" y="42.2" transform="rotate(-90 43.1 42.2)">pas 0</text>
<text x="48.2" y="42.2" transform="rotate(-90 48.2 42.2)">pas 0</text>
<text x="53.3" y="42.2" transform="rotate(-90 53.3 42.2)">pas 0</text>
<text x="68.5" y="42.7" transform="rotate(-90 68.5 42.7)">paspa0s 1</text>
<text x="93.9" y="42.7" transform="rotate(-90 93.9 42.7)">paspa0s 1</text>
<text x="108.7" y="45.2">pas 0</text>
<text x="122.5" y="42.7">pas 0</text>
<text x="68.5" y="53.9" transform="rotate(-90 68.5 53.9)">pas 0</text>
<text x="93.9" y="53.9" transform="rotate(-90 93.9 53.9)">pas 0</text>
<text x="68.5" y="57.9" transform="rotate(-90 68.5 57.9)">sup 0</text>
<text x="93.9" y="57.9" transform="rotate(-90 93.9 57.9)">sup 0</text>
<text x="159.9" y="59.4" transform="rotate(-90 159.9 59.4)">pas 0</text>
<text x="180.2" y="58.2" transform="rotate(-90 180.2 58.2)">pas 1</text>
<text x="165.7" y="64.5">pas 0</text>
<text x="159.9" y="70.9" transform="rotate(-90 159.9 70.9)">pas 1</text>
<text x="180.2" y="72" transform="rotate(-90 180.2 72)">papsa1s 1</text>
<text x="27.3" y="75.7">pas 0</text>
<text x="159.9" y="73.2" transform="rotate(-90 159.9 73.2)">pas 0</text>
<text x="27.3" y="80.8">pas 0pas 0</text>
<text x="38.7" y="80.8">pas 0</text>
<text x="43.1" y="80.8" transform="rotate(-90 43.1 80.8)">pas 2</text>
<text x="159.9" y="82.3" transform="rotate(-90 159.9 82.3)">sup 0</text>
<text x="180.2" y="82.3" transform="rotate(-90 180.2 82.3)">sup 0</text>
<text x="26.6" y="84.6" transform="rotate(-90 26.6 84.6)">pas 1</text>
<text x="48.9" y="85.8">ppaass11</text>
<text x="62.9" y="85.8">pas 1</text>
<text x="159.9" y="84.7" transform="rotate(-90 159.9 84.7)">pas 1</text>
<text x="180.2" y="84.7" transform="rotate(-90 180.2 84.7)">pas 1</text>
<text x="26.6" y="95.8" transform="rotate(-90 26.6 95.8)">pas 1</text>
<text x="26.6" y="93.5" transform="rotate(-90 26.6 93.5)">sup 0</text>
<text x="43.1" y="94.6" transform="rotate(-90 43.1 94.6)">passu3</text>
<text x="43.1" y="92.2" transform="rotate(-90 43.1 92.2)">p 0</text>
<text x="170.9" y="97.3">pas 0</text>
<text x="181.1" y="97.3">papsa1s 0</text>
<text x="194.9" y="97.3">pas 1</text>
<text x="226.8" y="97.3">pas 0</text>
<text x="226.8" y="99.8">pas 0</text>
<text x="247.4" y="97.3">pas 0</text>
<text x="247.4" y="99.8">pas 0</text>
<text x="262.4" y="97.3">pas 0</text>
<text x="262.4" y="99.8">pas 0</text>
<text x="277.9" y="97.3">pas 0</text>
<text x="277.9" y="99.8">pas 0</text>
<text x="170.9" y="104.9">pas 0</text>
<text x="181.1" y="104.9">papsa1s 0</text>
<text x="194.9" y="104.9">pas 1</text>
<text x="226.8" y="102.3">pas 0</text>
<text x="226.8" y="104.9">pas 0</text>
<text x="226.8" y="107.4">pas 0</text>
<text x="247.4" y="102.3">pas 0</text>
<text x="247.4" y="104.9">pas 0</text>
<text x="247.4" y="107.4">pas 0</text>
<text x="262.4" y="102.3">pas 0</text>
<text x="262.4" y="104.9">pas 0</text>
<text x="262.4" y="107.4">pas 0</text>
<text x="277.9" y="102.3">pas 0</text>
<text x="277.9" y="104.9">pas 0</text>
<text x="277.9" y="107.4">pas 0</text>
<text x="115.7" y="112.9" transform="rotate(-90 115.7 112.9)">sup 0</text>
<text x="170.9" y="112.5">pas 0</text>
<text x="181.1" y="112.5">papsa1s 0</text>
<text x="194.9" y="112.5">pas 1</text>
<text x="226.8" y="110">pas 0</text>
<text x="226.8" y="112.5">pas 0</text>
<text x="247.4" y="110">pas 0</text>
<text x="247.4" y="112.5">pas 0</text>
<text x="262.4" y="110">pas 0</text>
<text x="262.4" y="112.5">pas 0</text>
<text x="277.9" y="110">pas 0</text>
<text x="277.9" y="112.5">pas 0</text>
<text x="60.2" y="117.6">in 0</text>
<text x="93.3" y="117.6">pwr</text>
<text x="95.6" y="117.6">0</text>
<text x="97.3" y="117.6">pas 0</text>
<text x="108.6" y="117.6">passu0p 0</text>
<text x="168.8" y="115" transform="rotate(-90 168.8 115)">sup 0</text>
<text x="226.8" y="115">pas 0</text>
<text x="247.4" y="115">pas 0</text>
<text x="247.4" y="117.6">pas 0</text>
<text x="262.4" y="115">pas 0</text>
<text x="277.9" y="115">pas 0</text>
<text x="60.2" y="122.7">in 0</text>
<text x="93.3" y="122.7">in 0</text>
<text x="247.4" y="120.1">pas 0</text>
<text x="49.4" y="127.7" transform="rotate(-90 49.4 127.7)">pas 1</text>
<text x="59.5" y="127.7">out 0</text>
<text x="93.3" y="127.7">out 0</text>
<text x="105.3" y="127.7" transform="rotate(-90 105.3 127.7)">pas 1</text>
<text x="45.1" y="135.4">sup 0</text>
<text x="49.4" y="135.4" transform="rotate(-90 49.4 135.4)">pas 1</text>
<text x="59.2" y="132.8">pwr 0</text>
<text x="59.2" y="137.9">pwr 0</text>
<text x="93.3" y="132.8">pwr 0</text>
<text x="93.3" y="137.9">pwr 0</text>
<text x="105.3" y="135.4" transform="rotate(-90 105.3 135.4)">pas 1</text>
<text x="107.5" y="135.4">sup 0</text>
<text x="199.3" y="133.9" transform="rotate(-90 199.3 133.9)">sup 0</text>
<text x="49.4" y="139" transform="rotate(-90 49.4 139)">pas 1</text>
<text x="59.5" y="143">out 0</text>
<text x="93.3" y="143">out 0</text>
<text x="105.3" y="139" transform="rotate(-90 105.3 139)">pas 1</text>
<text x="49.4" y="146.6" transform="rotate(-90 49.4 146.6)">pas 1</text>
<text x="60.2" y="148.1">in 0</text>
<text x="93.3" y="148.1">in 0</text>
<text x="105.3" y="146.6" transform="rotate(-90 105.3 146.6)">pas 1</text>
<text x="168.4" y="145.5">pas 1</text>
<text x="168.8" y="148.1" transform="rotate(-90 168.8 148.1)">sup 0</text>
<text x="181.1" y="145.5">papsa2s 1</text>
<text x="181.1" y="148.1">pas 2</text>
<text x="194.9" y="145.5">pas 1</text>
<text x="194.9" y="148.1">pas 1</text>
<text x="59.2" y="153.1">pwr 0</text>
<text x="93.3" y="153.1">in 0</text>
<text x="54.5" y="165.8" transform="rotate(-90 54.5 165.8)">pas 0</text>
<text x="154.3" y="165.8">pas 0</text>
<text x="176.3" y="165.8">pas 0</text>
<text x="194.3" y="165.8">pas 0</text>
<text x="209.3" y="165.8">pas 0</text>
<text x="23.5" y="169.6">pas 0</text>
<text x="154.3" y="173.4">pas 0</text>
<text x="154.3" y="170.9">pas 0</text>
<text x="154.3" y="168.4">pas 0</text>
<text x="176.3" y="168.4">pas 0</text>
<text x="176.3" y="170.9">pas 0</text>
<text x="176.3" y="173.4">pas 0</text>
<text x="194.3" y="168.4">pas 0</text>
<text x="194.3" y="170.9">pas 0</text>
<text x="194.3" y="173.4">pas 0</text>
<text x="209.3" y="168.4">pas 0</text>
<text x="209.3" y="170.9">pas 0</text>
<text x="209.3" y="173.4">pas 0</text>
<text x="23.5" y="174.7">pas 0</text>
<text x="23.5" y="179.8">pas 0</text>
<text x="54.5" y="177.1" transform="rotate(-90 54.5 177.1)">passu0</text>
<text x="54.5" y="174.7" transform="rotate(-90 54.5 174.7)">p 0</text>
<text x="154.3" y="178.5">pas 0</text>
<text x="154.3" y="176">pas 0</text>
<text x="176.3" y="176">pas 0</text>
<text x="176.3" y="178.5">pas 0</text>
<text x="194.3" y="176">pas 0</text>
<text x="194.3" y="178.5">pas 0</text>
<text x="209.3" y="176">pas 0</text>
<text x="209.3" y="178.5">pas 0</text>
<text x="23.5" y="184.9">pas 0</text>
<text x="154.3" y="183.6">pas 0</text>
<text x="154.3" y="181.1">pas 0</text>
</g>
</svg>
